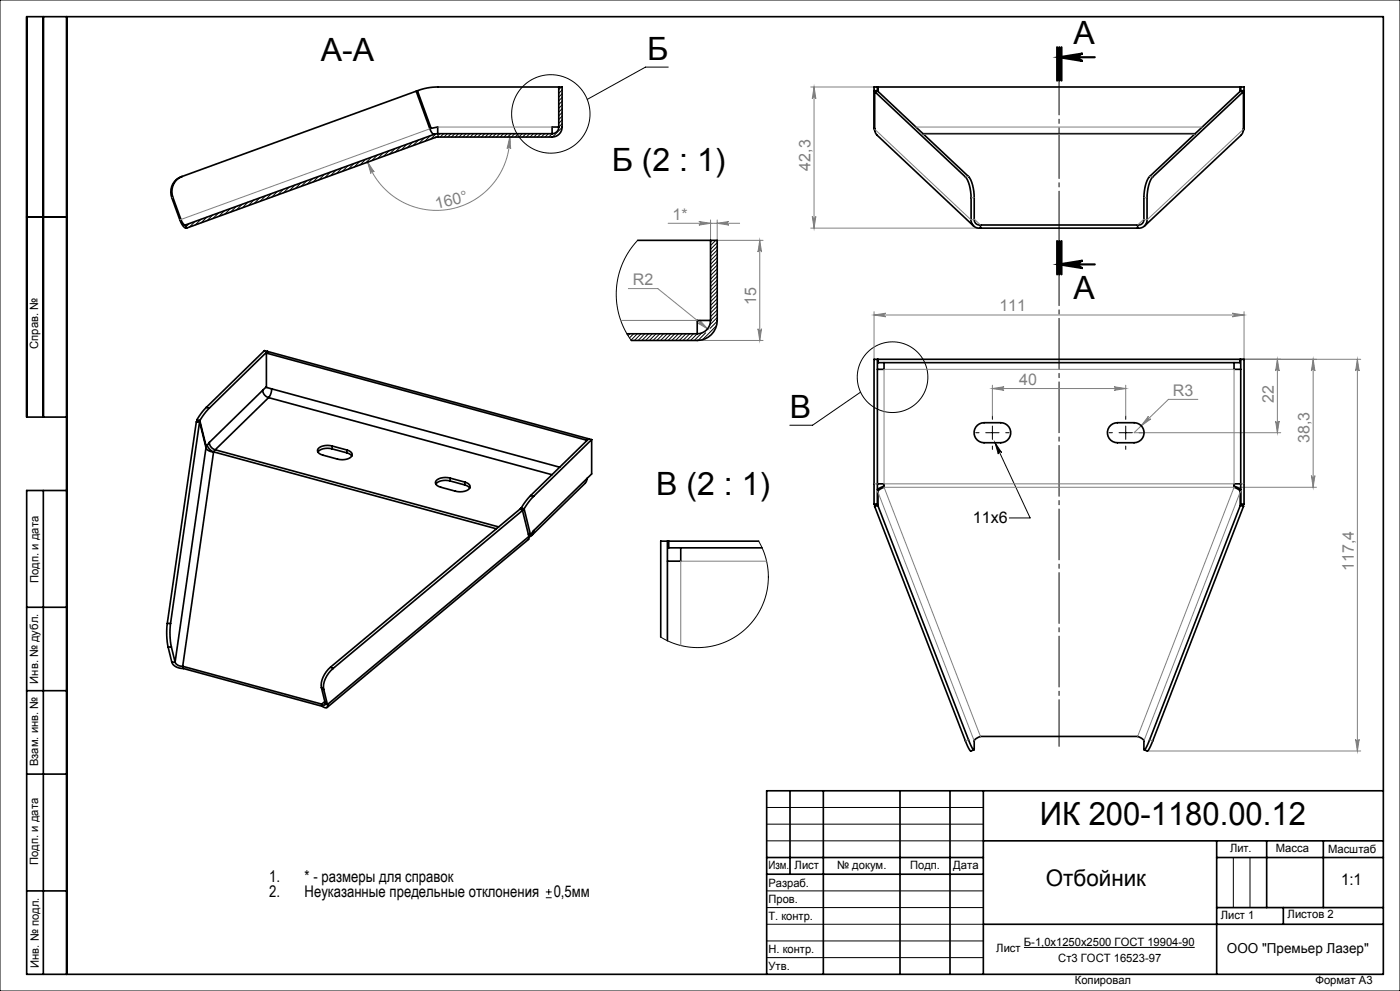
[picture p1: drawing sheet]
<svg xmlns="http://www.w3.org/2000/svg" width="420mm" height="297mm" viewBox="0 0 420 297" stroke-linecap="round" stroke-linejoin="round" font-family="sans-serif">
<g fill="none" stroke="#000" stroke-width=".3">
<path d="M0 0h420v297h-420zM200.5 20.1h-6.8l-17.5 9.7M258.2 117.5l-14.4 9.9h-6.9M295.7 129.7h4M297.7 127.7v4M298.5 132.7l10.5 22.5h-6.2M298.5 132.7l2 2.9a.54 .54 0 0 0-.7-.2 .54 .54 0 0 0-.3 .7zM335.7 129.7h4M337.7 127.7v4M230 242h65M230 247h65M230 252h65"/>
<path d="M370 257v15M375 257v15M163.7 269h1.8M163.7 267.3h1.8M164.6 266.4v1.8M230 267h65M230 272h65M230 277h65M230 282h65M230 287h65M307.2 283.9h51.2"/>
<circle cx="165.2" cy="34.1" r="11.8"/>
<circle cx="267.8" cy="113" r="10.6"/>
</g>
<path d="M317.8 17.2l7-1.2a1.12 1.12 0 0 0-1.1 1.2 1.12 1.12 0 0 0 1.1 1.1zM317.8 79.2l7-1.1a1.12 1.12 0 0 0-1.1 1.1 1.12 1.12 0 0 0 1.1 1.2z" fill="none" stroke="#000" stroke-width=".65" stroke-linecap="butt"/>
<g fill="none" stroke="#808080" stroke-width=".3">
<path d="M243.2 26.1h20.2M244.2 26.1v42.3M244.2 26.1l.6 3.5a.54 .54 0 0 0-.6-.5 .54 .54 0 0 0-.5 .5zM110.3 48.6l1.9 2.9a.54 .54 0 0 0-.7-.2 .54 .54 0 0 0-.2 .7zM152.9 41.1l.3 3.5a.54 .54 0 0 0-.5-.6 .54 .54 0 0 0-.6 .5zM152.9 41.1a22 22 0 0 1-18.1 21.6 22 22 0 0 1-24.5-14.1M200.4 66.9h21.5M209.7 66.4l3.5 .5-3.5 .6a.54 .54 0 0 0 .5-.6 .54 .54 0 0 0-.5-.5zM213.2 65.9v6.1M215.2 65.9v6.1h13.7M215.2 66.9l3.5-.5a.54 .54 0 0 0-.5 .5 .54 .54 0 0 0 .5 .6zM227.9 72l.6 3.5a.54 .54 0 0 0-.6-.5 .54 .54 0 0 0-.5 .5z"/>
<path d="M227.9 72v30M243.2 68.4h50.9M243.7 64.9a.54 .54 0 0 0 .5 .5 .54 .54 0 0 0 .6-.5l-.6 3.5zM188.5 86.5h8.8l15 12M209.9 95.9l2.4 2.6-3.1-1.7a.54 .54 0 0 0 .7-.1 .54 .54 0 0 0 0-.8zM227.4 98.5a.54 .54 0 0 0 .5 .5 .54 .54 0 0 0 .6-.5l-.6 3.5zM262.2 93.4v14.3M262.2 94.4h111M262.2 94.4l3.5-.5a.54 .54 0 0 0-.5 .5 .54 .54 0 0 0 .5 .5zM369.7 93.9l3.5 .5-3.5 .5a.54 .54 0 0 0 .5-.5 .54 .54 0 0 0-.5-.5zM373.2 93.4v14.3M209.2 102h19.7"/>
<path d="M297.7 115.4v9.3M297.7 116.4h40M297.7 116.4l3.5-.5a.54 .54 0 0 0-.5 .5 .54 .54 0 0 0 .5 .6zM334.2 115.9l3.5 .5-3.5 .6a.54 .54 0 0 0 .5-.6 .54 .54 0 0 0-.5-.5zM337.7 115.4v9.3M359.4 119.7h-8.9l-10.3 10h44M372 107.7h36.2M383.2 107.7l.6 3.5a.54 .54 0 0 0-.6-.5 .54 .54 0 0 0-.5 .5zM383.2 107.7v22M393.9 107.7v38.3M393.9 107.7l.6 3.5a.54 .54 0 0 0-.6-.5 .54 .54 0 0 0-.5 .5zM407.2 107.7v117.4"/>
<path d="M407.2 107.7l.6 3.5a.54 .54 0 0 0-.6-.5 .54 .54 0 0 0-.5 .5zM344.5 124.8a.54 .54 0 0 0 0 .7 .54 .54 0 0 0 .8 0l-2.9 2.1zM382.7 126.2a.54 .54 0 0 0 .5 .5 .54 .54 0 0 0 .6-.5l-.6 3.5zM370.2 146h24.7M393.4 142.5a.54 .54 0 0 0 .5 .5 .54 .54 0 0 0 .6-.5l-.6 3.5zM344.2 225.1h64M406.7 221.6a.54 .54 0 0 0 .5 .5 .54 .54 0 0 0 .6-.5l-.6 3.5z"/>
</g>
<path d="M317.7 20.5v203.2" fill="none" stroke="#000" stroke-width=".3" stroke-dasharray="15.2 1.3 1.3 1.3" stroke-dashoffset="1.3"/>
<path d="M293.7 129.7h-1M297.7 125.7v-1M297.7 133.7v1M301.7 129.7h1M333.7 129.7h-1M337.7 125.7v-1M337.7 133.7v1M341.7 129.7h1" fill="none" stroke="#000" stroke-width=".3" stroke-dasharray="15.2 1.3 1.3 1.3"/>
<path d="M317.1 14.2v10M317.8 17.2h10.6M317.8 14.2v10M318.4 14.2v10M317.1 72.2v10M317.8 79.2h10.6M317.8 72.2v10M318.4 72.2v10z" fill="none" stroke="#000" stroke-width=".65"/>
<g fill="none" stroke="#000" stroke-width=".5">
<path d="M13 5v120M20 5v287M8 65h12M20 125h-12v-120h407v287h-407v-145h12M13 147v145M8 182h12M8 207h12M8 232h12M237 237v25M247 237v55M270 237v55M285 237v55"/>
<path d="M295 237v55M415 237h-185v55M230 257h65M295 252h120M365 252v40M365 257h50M380 252v20M397 252v20M8 267h12M230 262h65M295 277h120M365 272h50"/>
<path d="M385 272v5"/>
</g>
<g fill="#000">
<path d="M298.5 132.7l2 2.9a.54 .54 0 0 0-.7-.2 .54 .54 0 0 0-.3 .7z"/>
<path d="M317.8 17.2l7-1.2a1.12 1.12 0 0 0-1.1 1.2 1.12 1.12 0 0 0 1.1 1.1zM317.8 79.2l7-1.1a1.12 1.12 0 0 0-1.1 1.1 1.12 1.12 0 0 0 1.1 1.2z"/>
</g>
<g fill="#808080">
<path d="M262.2 94.4l3.5-.5a.54 .54 0 0 0-.5 .5 .54 .54 0 0 0 .5 .5zM369.7 93.9l3.5 .5-3.5 .5a.54 .54 0 0 0 .5-.5 .54 .54 0 0 0-.5-.5zM344.5 124.8l-2.1 2.8 2.9-2.1a.54 .54 0 0 1-.8 0 .54 .54 0 0 1 0-.7zM209.9 95.9a.54 .54 0 0 1 0 .8 .54 .54 0 0 1-.7 .1l3.1 1.7z"/>
<path d="M297.7 116.4l3.5-.5a.54 .54 0 0 0-.5 .5 .54 .54 0 0 0 .5 .6zM334.2 115.9l3.5 .5-3.5 .6a.54 .54 0 0 0 .5-.6 .54 .54 0 0 0-.5-.5z"/>
<path d="M110.3 48.6l1.9 2.9a.54 .54 0 0 0-.7-.2 .54 .54 0 0 0-.2 .7zM152.9 41.1l.3 3.5a.54 .54 0 0 0-.5-.6 .54 .54 0 0 0-.6 .5z"/>
<path d="M227.4 98.5a.54 .54 0 0 0 .5 .5 .54 .54 0 0 0 .6-.5l-.6 3.5zM227.9 72l.6 3.5a.54 .54 0 0 0-.6-.5 .54 .54 0 0 0-.5 .5z"/>
<path d="M244.2 26.1l.6 3.5a.54 .54 0 0 0-.6-.5 .54 .54 0 0 0-.5 .5zM243.7 64.9a.54 .54 0 0 0 .5 .5 .54 .54 0 0 0 .6-.5l-.6 3.5zM407.2 107.7l.6 3.5a.54 .54 0 0 0-.6-.5 .54 .54 0 0 0-.5 .5zM406.7 221.6a.54 .54 0 0 0 .5 .5 .54 .54 0 0 0 .6-.5l-.6 3.5zM383.2 107.7l.6 3.5a.54 .54 0 0 0-.6-.5 .54 .54 0 0 0-.5 .5zM382.7 126.2a.54 .54 0 0 0 .5 .5 .54 .54 0 0 0 .6-.5l-.6 3.5zM393.9 107.7l.6 3.5a.54 .54 0 0 0-.6-.5 .54 .54 0 0 0-.5 .5zM393.4 142.5a.54 .54 0 0 0 .5 .5 .54 .54 0 0 0 .6-.5l-.6 3.5z"/>
<path d="M209.7 66.4l3.5 .5-3.5 .6a.54 .54 0 0 0 .5-.6 .54 .54 0 0 0-.5-.5zM215.2 66.9l3.5-.5a.54 .54 0 0 0-.5 .5 .54 .54 0 0 0 .5 .6z"/>
</g>
<g fill="none" stroke="#000" stroke-width=".5">
<path d="M167.6 38.1a2 2 0 0 1-2 2M167.6 38.1h-2v2M167.6 26.1v12M262.2 27.2v-1.1h1v1.1M262.2 27.2h1M262.2 27.2v11.3h.2M262.2 38.5l.2 .7M262.4 27.4l.9-.1 27.3 25.6a10.5 10.5 0 0 1 1.7 6.3v6.6a1.62 1.62 0 0 0 1.8 1.6M262.4 27.4l27.2 25.6a10.5 10.5 0 0 1 1.7 6.3v6.6a2.44 2.44 0 0 0 2.8 2.5M262.4 27.4v11.3l.5 1.5 29.2 27.5M263.2 27.2v.1M263.4 27.4v-1.3h108.6v1.3"/>
<path d="M372.2 27.2v-1.1h1v1.1M372.2 27.2h1M372.2 27.2v.1M373 27.4l-27.2 25.6a10.5 10.5 0 0 0-1.7 6.3v6.6a2.44 2.44 0 0 1-2.8 2.5M373 27.4l-.9-.1-27.2 25.6a10.5 10.5 0 0 0-1.7 6.3v6.6a1.62 1.62 0 0 1-1.9 1.6M373 27.4v11.3l-.4 1.5-29.3 27.5M373 38.5h.2M373.2 38.5l-.2 .7M373.2 27.2v11.3M54.6 52.9a4.8 4.8 0 0 0-2.7 6.3l2.4 6.6a2.02 2.02 0 0 0 1.3 1.6M130.3 40.3a2.02 2.02 0 0 1-1.3-1.7l-4.1-11.3-70.6 25.7a4.8 4.8 0 0 0-2.7 6.3l2.4 6.6a3 3 0 0 0 1.9 2.5M130.3 40.3l-74.7 27.1"/>
<path d="M131.3 40.1l-1 .2M131.3 40.1v-2l-2 .4-4.1-11.3a17 17 0 0 1 6.1-1.1h37.3v12a3 3 0 0 1-3 3h-34.8l-74.9 27.3M131.3 40.1h34.3M276.9 40.1h81.6M55.6 67.4l.3 1M191.3 72h23.9v24a6 6 0 0 1-6 6h-19.8M213.2 72v24M294.1 67.4v1M294.1 68.4h47.2M294.1 67.4h47.2M341.3 67.4v1M213.2 96a4 4 0 0 1-4 4"/>
<path d="M213.2 96h-4v4M78.8 117a2.45 2.45 0 0 0 1.8 2.2M79.9 105.8v10.3l1.6 .4M79.9 105.8l96.1 26.1M79.9 105.8l.5-.4 96 26.1M79.9 115.9l-17.1 16.7M80.2 105.3l-.9-.2-17.4 17M80.2 105.3v.2M80.2 105.3l-17.4 17M80.6 119.2l85 23.1M80.6 119.2l-16 15.6M81.5 116.5a4.2 4.2 0 0 1-.9 2.7"/>
<path d="M81.5 116.5l86.4 23.5M188.1 100h21.1M262.2 107.7h1v43.4h-1zM263.4 107.7h108.6v1h-108.6zM265.2 108.7v2h-2M370.2 108.7v2h2M372.2 107.7h1v43.4h-1zM59.1 125.8l.9 .3M59.1 125.8l.1 .6M59.9 126.4l1.9 7.8M59.9 126.4l-8.7 60.4M59.9 126.4h-1l-8.7 60.5"/>
<path d="M60 126.1l1.9 7.7M61.7 133.8h.2M61.8 134.2a2.26 2.26 0 0 0 2.3 1.2M61.8 134.2l-9.3 64.2M61.9 122.1l-2.8 3.7M61.9 122.1l.9 .2M62.1 133.5l.6 .9 1.2 1M62.8 122.3l-2.8 3.8M62.8 132.6a2.45 2.45 0 0 0 1.8 2.2M62.8 132.6l-.9 1.2M64.1 135.4l-9.3 64.3M64.1 135.4l84.8 23.1"/>
<path d="M64.6 134.8l-.5 .6M64.6 134.8l85 23.1M99.6 133.7a3.8 3.8 0 0 0-4.3 1.1 1.52 1.52 0 0 0 1.5 1.6l4.5 1.2a3.8 3.8 0 0 0 4.3-1.2 1.52 1.52 0 0 0-1.5-1.5M99.6 134.5a4.1 4.1 0 0 0-4.2 1M99.6 133.7l4.5 1.2M99.6 133.7v.8M99.6 134.5l4.5 1.2M104.1 135.7l1 .5 .4 .5M104.1 134.9v.8M176 131.9v.2M176.4 131.5l-.4 .4M176.4 131.5v.2"/>
<path d="M177.5 131.8l-17.4 17M177.5 131.8v10.2l-17.4 17M177.5 131.8l-.9-.3-17.4 17M293.2 127.4l.6-.4 1.4-.3h5a3 3 0 0 1 3 3 3 3 0 0 1-3 3h-5a3 3 0 0 1-2.8-2 3 3 0 0 1 .8-3.3zM333.2 127.4l.6-.4 1.4-.3h5a3 3 0 0 1 3 3 3 3 0 0 1-3 3h-5a3 3 0 0 1-2.8-2 3 3 0 0 1 .8-3.3zM135 143.3a3.8 3.8 0 0 0-4.4 1.2 1.52 1.52 0 0 0 1.6 1.5l4.4 1.2a3.8 3.8 0 0 0 4.4-1.2 1.52 1.52 0 0 0-1.6-1.5M135 144.1a4.1 4.1 0 0 0-4.3 1M135 143.3l4.4 1.2M135 143.3v.8M135 144.1l4.4 1.2M139.4 145.3l1.1 .5 .4 .5M139.4 144.5v.8"/>
<path d="M156.4 152.3l.8 .2M156.4 152.3l.1 .5M156.8 153l1.9 7.8M156.8 153l-56.9 47.4M156.8 153l-.7-.5-56.9 47.4M157.2 152.5l2 7.8M159.2 148.5l-2.8 3.8M159.2 148.5l.9 .3M160.1 148.8l-2.9 3.7M160.1 159l-.1 .5a1.79 1.79 0 0 1-1.3 1.4M160.1 159l-.9 1.3M176.1 143.4l-.2 .9-.4 .5-16 15.7"/>
<path d="M262.4 151.8l27.5 71.1 1.1 2.1 1.2-.3M262.4 151.1v.7M263.2 145h2v.3a.98 .98 0 0 1-1 1.2l-.9 .9v4.1M263.3 151.5l27.3 70.2 .9 2.2 .6 .9 .2-2.8a2.78 2.78 0 0 1 1.8-1.3h47.2a2.78 2.78 0 0 1 1.9 1.3l.1 2.8 .6-.9 1-2.2 27.2-70.2M263.3 151.5l-.9 .3M265.2 145.7l-2 1M370.2 145.7l2 1M372.1 151.5l.9 .3M372.2 145h-2v.3a.98 .98 0 0 0 1.1 1.2l.8 .9v4.1M373 151.8l-27.5 71.1-1.1 2.1-1.1-.3M373 151.1v.7M158.5 160.1l.7 .2"/>
<path d="M158.7 160.8l-.2 .9-60.4 50.3M158.7 160.8l-60.5 50.3M204.2 164.2v4h-4M227.6 162.2h-27v2h28M50.2 186.9a22.1 22.1 0 0 0 .2 7M50.4 193.9l1.1 4.6M51.2 186.8a22.1 22.1 0 0 0 .2 7.1M51.2 186.8l-1 .1M51.4 193.9l1.1 4.5M51.4 193.9h-1M51.5 198.5a3.4 3.4 0 0 0 3.5 1.8M52.5 198.4a2.26 2.26 0 0 0 2.3 1.3"/>
<path d="M52.5 198.4l-1 .1M54.8 199.7l41.7 11.3M54.8 199.7l.2 .6M99.2 199.9a7.2 7.2 0 0 0-2.8 6.2M99.2 199.9l.7 .5M198.2 190.9v-28.7h2v29.8M55 200.3l41.7 11.4M96.4 206.1l.7 .5M96.4 206.1l1.2 4.6M96.5 211l.2 .7M97.1 206.6l1.1 4.5M97.4 210.2l-.9 .8"/>
<path d="M97.6 210.7l-.2 .6-.9-.3M97.6 210.7l.6 .4M98.2 211.1l.1 .4a.56 .56 0 0 1-.3 .6 .56 .56 0 0 1-.6 0l-.7-.4M99.9 200.4a7.2 7.2 0 0 0-2.8 6.2"/>
</g>
<g fill="none" stroke="#808080" stroke-width=".3">
<path d="M129 38.6l-75 27.3M131.3 38.1h34.3M262.4 38.7l28.9 27.2 1-.1M274.8 38.1h85.9M373 38.7l-28.9 27.2-.9-.1M51.9 59.2l-.3 .1M277.1 40.3h81.2M290.6 52.9l-1 .1M292.3 59.2l-1 .1M343.2 59.2l.9 .1M344.9 52.9l.9 .1M292.3 65.7l1.8 1.7"/>
<path d="M343.2 65.7l-1.9 1.7M186.2 96h23M265.2 110.7h105v34.3h-105zM262.2 145h1M263.2 147.4l29.1 74.6M372.2 145h1M372.2 147.4l-29 74.6M230 168.2h-25.8v25.3M290.6 221.7l-1 .4M294.1 220.7l-28.9-74.7h105l-28.9 74.7M344.9 221.7l.9 .4"/>
</g>
<g fill="none" stroke="#000" stroke-width=".3">
<path d="M168.4 26.1l-.8 .7M168.6 38.2l-2.8 2.9M168.6 27l-1 1M168.6 28.1l-1 1M168.6 29.2l-1 1M168.6 30.3l-1 1M168.6 31.5l-1 1M168.6 32.6l-1 1M168.6 33.7l-1 1M168.6 34.8l-1 1M168.6 35.9l-1 1M168.6 37.1l-1 1"/>
<path d="M76.2 60l-1.7 1.6M77.9 59.3l-1.7 1.7M79.7 58.7l-1.7 1.6M81.4 58l-1.6 1.7M83.2 57.4l-1.7 1.7M85 56.7l-1.7 1.7M86.7 56.1l-1.6 1.7M88.5 55.5l-1.7 1.6M90.3 54.8l-1.7 1.7M92 54.2l-1.6 1.6M93.8 53.5l-1.7 1.7M95.6 52.9l-1.7 1.7"/>
<path d="M97.3 52.2l-1.6 1.7M99.1 51.6l-1.7 1.7M100.9 51l-1.7 1.6M102.6 50.3l-1.6 1.7M104.4 49.7l-1.7 1.6M106.2 49l-1.7 1.7M107.9 48.4l-1.7 1.7M109.7 47.7l-1.7 1.7M111.5 47.1l-1.7 1.7M113.2 46.5l-1.7 1.6M115 45.8l-1.7 1.7M116.7 45.2l-1.6 1.7"/>
<path d="M118.5 44.5l-1.7 1.7M120.3 43.9l-1.7 1.7M122 43.3l-1.6 1.6M123.8 42.6l-1.7 1.7M125.6 42l-1.7 1.6M127.3 41.3l-1.6 1.7M129.1 40.7l-1.7 1.7M130.8 40.1l-1.6 1.6M132 40.1l-1.1 1M133.1 40.1l-1 1M134.2 40.1l-1 1M135.3 40.1l-1 1"/>
<path d="M136.4 40.1l-1 1M137.6 40.1l-1 1M138.7 40.1l-1 1M139.8 40.1l-1 1M140.9 40.1l-1 1M142.1 40.1l-1 1M143.2 40.1l-1 1M144.3 40.1l-1 1M145.4 40.1l-1 1M146.6 40.1l-1 1M147.7 40.1l-1 1M148.8 40.1l-1 1"/>
<path d="M149.9 40.1l-1 1M151 40.1l-1 1M152.2 40.1l-1 1M153.3 40.1l-1 1M154.4 40.1l-1 1M155.5 40.1l-1 1M156.7 40.1l-1 1M157.8 40.1l-1 1M158.9 40.1l-1 1M160 40.1l-1 1M161.1 40.1l-1 1M162.3 40.1l-1 1"/>
<path d="M163.4 40.1l-1 1M164.5 40.1l-1 1M165.6 40.1l-1 1M56.7 67l-.9 1M58.5 66.4l-1.7 1.6M60.3 65.7l-1.7 1.7M62 65.1l-1.6 1.7M63.8 64.4l-1.7 1.7M65.6 63.8l-1.7 1.7M67.3 63.2l-1.6 1.6M69.1 62.5l-1.7 1.7M70.9 61.9l-1.7 1.7"/>
<path d="M72.6 61.2l-1.6 1.7M74.4 60.6l-1.7 1.7M191.3 72l-2.6 3.3-1.9 3.6-1.3 3.7-.6 4.1 .1 4 .8 4 1.4 3.7 2.2 3.6M213.6 72l-.4 .5M214.7 72l-1.5 1.6M215.2 72.7l-2 2M215.2 73.8l-2 2M215.2 75l-2 2M215.2 76.1l-2 2M215.2 77.2l-2 2M215.2 78.3l-2 2M215.2 79.4l-2 2"/>
<path d="M210.5 99.8l-2.2 2.2M211.7 99.7l-2.3 2.3M215 97.6l-4.3 4.2M215.2 96.3l-2.2 2.1M215.2 80.6l-2 2M215.2 81.7l-2 2M215.2 82.8l-2 2M215.2 83.9l-2 2M215.2 85.1l-2 2M215.2 86.2l-2 2M215.2 87.3l-2 2M215.2 88.4l-2 2"/>
<path d="M215.2 89.5l-2 2M215.2 90.7l-2 2M215.2 91.8l-2 2M215.2 92.9l-2 2M215.2 94l-2 2M215.2 95.2l-2.3 2.2M189 100l-.6 .6M190.1 100l-1.3 1.3M191.2 100l-1.9 1.9M192.3 100l-2 2M193.4 100l-2 2M194.6 100l-2 2"/>
<path d="M195.7 100l-2 2M196.8 100l-2 2M197.9 100l-2 2M199.1 100l-2 2M200.2 100l-2 2M201.3 100l-2 2M202.4 100l-2 2M203.6 100l-2 2M204.7 100l-2 2M205.8 100l-2 2M206.9 100l-2 2M208 100l-2 2"/>
<path d="M209.2 100l-2 2M227.6 162.2l1.5 3.1 1 3.5 .4 3.4-.2 3.4-.7 3.5-1.3 3.2-1.8 3-2.3 2.7-2.7 2.2-3.1 1.8-3.2 1.3-3.5 .6-3.5 .2-3.5-.5-3.3-1-3.2-1.7"/>
</g>
<g font-size="9.6">
<text x="322" y="13.3">A</text>
<text x="96.2" y="18.4">A-A</text>
<text x="194.2" y="18">Б</text>
<text x="183.6" y="51.2">Б (2 : 1)</text>
<text x="322" y="89.7">A</text>
<text x="236.9" y="125.4">В</text>
<text x="196.9" y="148.4">В (2 : 1)</text>
<text x="311.9" y="247.3">ИК 200-1180.00.12</text>
</g>
<text font-size="6.9" x="313.7" y="265.6">Отбойник</text>
<g font-size="4.8" fill="#808080">
<text x="243.1" y="51.1" transform="rotate(-90 243.1 51.1)">42,3</text>
<text x="131" y="62.6" transform="rotate(-13 131 62.6)">160°</text>
<text x="201.8" y="65.8">1*</text>
<text x="189.9" y="85.4">R2</text>
<text x="226.8" y="91.4" transform="rotate(-90 226.8 91.4)">15</text>
<text x="299.8" y="93.3">111</text>
<text x="305.8" y="115.4">40</text>
<text x="351.9" y="118.6">R3</text>
<text x="382.1" y="120.8" transform="rotate(-90 382.1 120.8)">22</text>
<text x="392.9" y="132.7" transform="rotate(-90 392.9 132.7)">38,3</text>
<text x="406.1" y="171.1" transform="rotate(-90 406.1 171.1)">117,4</text>
</g>
<g font-size="4.8">
<text x="291.9" y="156.9">11х6</text>
<text x="80.7" y="264.4">1.</text>
<text x="80.7" y="269">2.</text>
<text x="91.4" y="264.4">* - размеры для справок</text>
<text x="91.4" y="269">Неуказанные предельные отклонения</text>
<text x="166.1" y="269">0,5мм</text>
<text x="402.3" y="265.3">1:1</text>
</g>
<text font-size="4.1" x="368.1" y="285.6">ООО &quot;Премьер Лазер&quot;</text>
<g font-size="3.4">
<text x="11.5" y="104.5" transform="rotate(-90 11.5 104.5)">Справ. №</text>
<text x="11.6" y="174.7" transform="rotate(-90 11.6 174.7)">Подп. и дата</text>
<text x="11.4" y="204.9" transform="rotate(-90 11.4 204.9)">Инв. № дубл.</text>
<text x="11.4" y="229.6" transform="rotate(-90 11.4 229.6)">Взам. инв. №</text>
<text x="369" y="255.5">Лит.</text>
<text x="382.8" y="255.5">Масса</text>
<text x="398.4" y="255.6">Масштаб</text>
<text x="11.4" y="259.2" transform="rotate(-90 11.4 259.2)">Подп. и дата</text>
<text x="230.5" y="260.5">Изм.</text>
<text x="238.4" y="260.4">Лист</text>
<text x="251.1" y="260.4">№ докум.</text>
<text x="273" y="260.4">Подп.</text>
<text x="286" y="260.4">Дата</text>
<text x="230.5" y="265.7">Разраб.</text>
<text x="230.5" y="275.7">Т. контр.</text>
<text x="230.6" y="270.7">Пров.</text>
<text x="366.2" y="275.3">Лист 1</text>
<text x="386.3" y="275.2">Листов 2</text>
<text x="230.6" y="285.7">Н. контр.</text>
<text x="298.9" y="285.3">Лист</text>
<text x="307.2" y="283.6">Б-1,0х1250х2500 ГОСТ 19904-90</text>
<text x="11.6" y="290" transform="rotate(-90 11.6 290)">Инв. № подл.</text>
<text x="230.6" y="290.7">Утв.</text>
<text x="317.5" y="288.2">Ст3 ГОСТ 16523-97</text>
<text x="322.5" y="295">Копировал</text>
<text x="394.6" y="295">Формат А3</text>
</g>
</svg>
